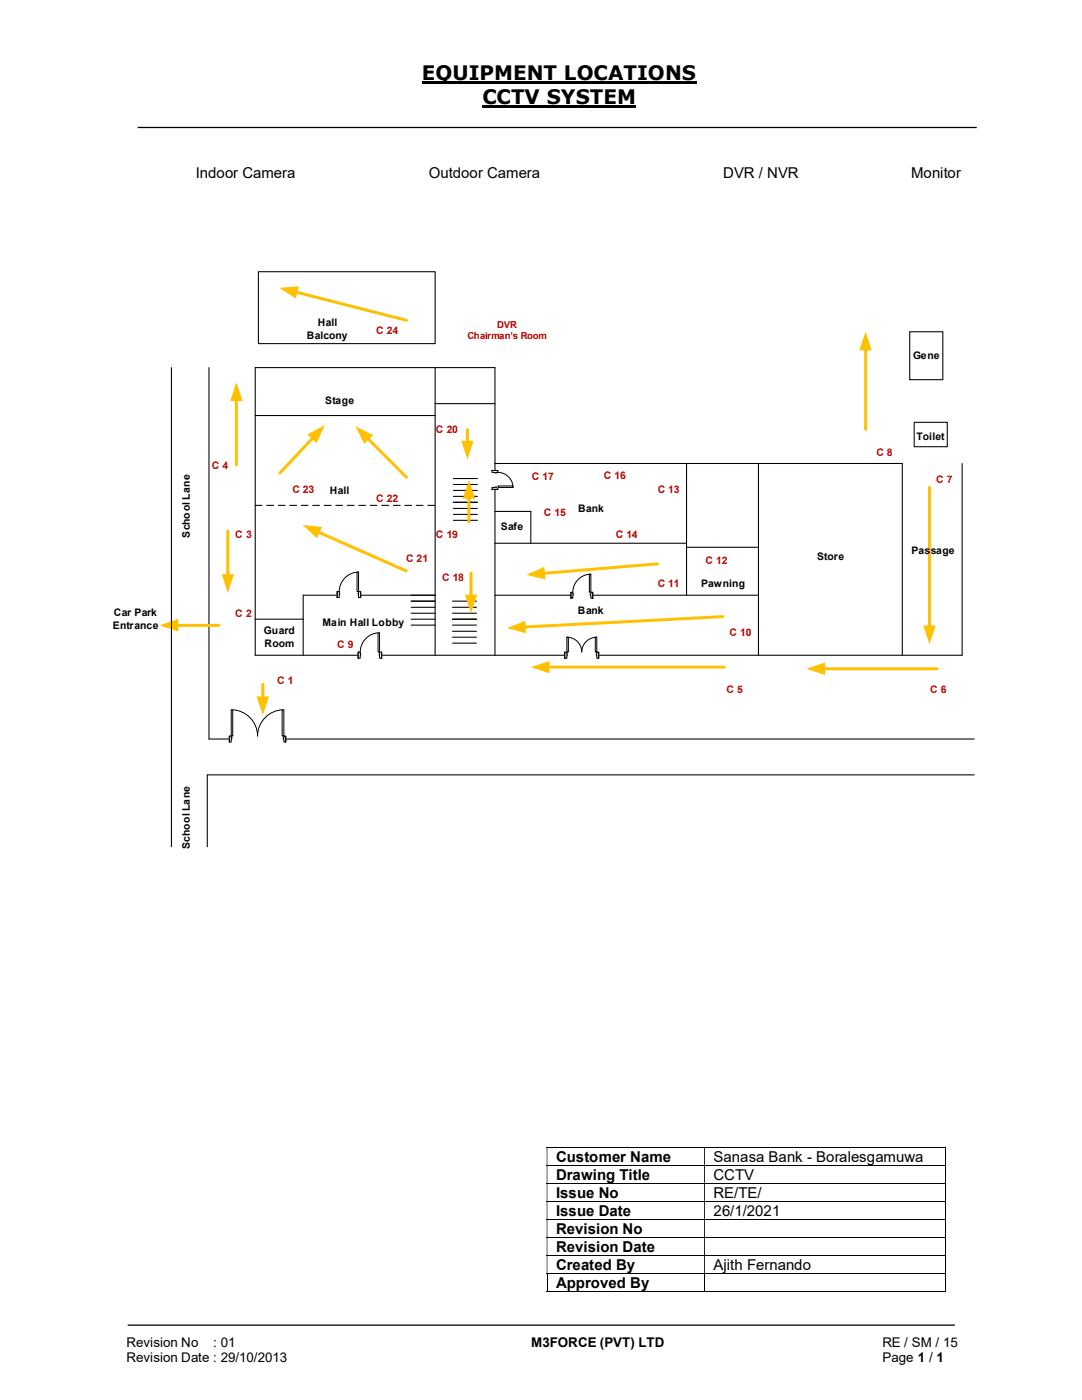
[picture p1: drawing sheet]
<svg xmlns="http://www.w3.org/2000/svg" width="216mm" height="279mm" viewBox="0 0 216 279" stroke-linecap="round" stroke-linejoin="round" font-family="sans-serif">
<path d="M84.2 16.5h54.8M96.3 21.3h30.7" fill="none" stroke="#000" stroke-width=".42"/>
<path d="M27.5 25.4h167.4M25.5 264.5h165" fill="none" stroke="#000" stroke-width=".25"/>
<g fill="none" stroke="#000" stroke-width=".2">
<path d="M109.1 228.9h79.5M109.1 232.5h79.5M109.1 236.1h79.5M109.1 239.7h79.5M188.7 229v3.5M188.7 232.6v3.5M188.7 236.2v3.4M188.7 239.8v3.4M109.1 243.3h79.5M109.1 247h79.5M109.1 250.5h79.5M109.1 254.1h79.5"/>
<path d="M109.1 257.8h31.4M109.2 254.2v3.7M140.6 254.2v3.7M140.7 257.8h47.9M188.7 243.4v3.5M188.7 247.1v3.4M188.7 250.6v3.4M188.7 254.2v3.7"/>
</g>
<g fill="#000">
<path d="M188.6 228.9h.2v.1h-.2zM109.1 229h.1v3.5h-.1zM140.5 229h.2v3.5h-.2z" fill-rule="evenodd"/>
<path d="M188.6 232.5h.2v.1h-.2zM109.1 232.6h.1v3.5h-.1zM140.5 232.6h.2v3.5h-.2z" fill-rule="evenodd"/>
<path d="M188.6 236.1h.2v.1h-.2zM109.1 236.2h.1v3.4h-.1zM140.5 236.2h.2v3.4h-.2z" fill-rule="evenodd"/>
<path d="M188.6 239.6h.2v.2h-.2zM109.1 239.8h.1v3.4h-.1zM140.5 239.8h.2v3.4h-.2z" fill-rule="evenodd"/>
<path d="M188.6 243.2h.2v.2h-.2zM109.1 243.4h.1v3.5h-.1zM140.5 243.4h.2v3.5h-.2z" fill-rule="evenodd"/>
<path d="M188.6 246.9h.2v.2h-.2zM109.1 247.1h.1v3.4h-.1zM140.5 247.1h.2v3.4h-.2z" fill-rule="evenodd"/>
<path d="M188.6 250.5h.2v.1h-.2zM109.1 250.6h.1v3.4h-.1zM140.5 250.6h.2v3.4h-.2z" fill-rule="evenodd"/>
</g>
<path d="M188.6 254h.2v.2h-.2zM188.6 257.7h.2v.2h-.2z" fill="#000"/>
<path d="M41.7 73.4v74.1M50.9 73.4v57.4M90.5 97.9h4.7M90.5 95.5h4.7M90.5 99.1h4.7M90.5 96.7h4.7M137 92.5v26.3M90.5 102.7h4.7M90.5 100.2h4.7M90.5 103.8h4.7M90.5 101.5h4.7" fill="none" stroke="#000" stroke-width=".21"/>
<path d="M45.5 106v8.9" fill="none" stroke="#ffc000" stroke-width=".59"/>
<path d="M44.2 114.6h2.5l-1.2 3.7z" fill="#ffc000"/>
<g fill="none" stroke="#000" stroke-width=".21">
<path d="M50.9 73.4h47.9v57.4M86.8 73.4v57.4M50.9 82.9h35.9M86.8 80.6h12M98.8 92.5h81.2v38.3M151.3 92.5v38.3M192 92.5v38.3M86.8 118.8h-26.3v12M98.8 108.4h38.2M98.8 118.8h52.5M98.8 102.1h7.1v6.3M137 109.2h14.3"/>
<path d="M50.9 123.6h9.6"/>
</g>
<path d="M50.9 100.8h1.4l.1 .1-1.5 .1zM53.2 100.8h1.4l.1 .1-1.4 .1zM55.5 100.8h1.4l.1 .1-1.5 .1zM57.8 100.8h1.4l.1 .1-1.5 .1zM60.1 100.8h1.4l.1 .1-1.5 .1zM62.3 100.8h1.5v.1l-1.4 .1zM64.6 100.8h1.4l.2 .1-1.5 .1zM67 100.8h1.4l.1 .1-1.5 .1zM69.2 100.8h1.5v.1l-1.4 .1zM71.5 100.8h1.4l.1 .1-1.4 .1zM73.8 100.8h1.4l.1 .1-1.4 .1zM76.1 100.8h1.4l.1 .1-1.4 .1zM78.4 100.8h1.4l.1 .1-1.4 .1zM80.7 100.8h1.4l.1 .1-1.4 .1zM83 100.8h1.4l.1 .1-1.4 .1zM85.3 100.8h1.4l.1 .1-1.4 .1z" fill="#000"/>
<path d="M182.4 84.3h6.6v4.9h-6.6z" fill="#fff"/>
<path d="M182.4 84.3h6.6v4.9h-6.6z" fill="none" stroke="#000" stroke-width=".21"/>
<path d="M181.5 66.2h6.6v9.6h-6.6z" fill="#fff"/>
<path d="M181.5 66.2h6.6v9.6h-6.6zM50.9 130.8h141.1" fill="none" stroke="#000" stroke-width=".21"/>
<path d="M35.2 124.8h8.5" fill="none" stroke="#ffc000" stroke-width=".59"/>
<path d="M31.8 124.8l3.8-1.3v2.5z" fill="#ffc000"/>
<path d="M52.5 136.6v2.7" fill="none" stroke="#ffc000" stroke-width=".59"/>
<path d="M51.2 139h2.5l-1.2 3.7z" fill="#ffc000"/>
<path d="M109.3 133.1h35.2" fill="none" stroke="#ffc000" stroke-width=".59"/>
<path d="M105.9 133.1l3.7-1.2v2.5z" fill="#ffc000"/>
<path d="M164.3 133.5h22.7" fill="none" stroke="#ffc000" stroke-width=".59"/>
<path d="M160.9 133.5l3.7-1.3v2.5z" fill="#ffc000"/>
<path d="M47.2 79.8v13" fill="none" stroke="#ffc000" stroke-width=".59"/>
<path d="M47.2 76.3l1.2 3.8h-2.5z" fill="#ffc000"/>
<g fill="none" stroke="#000" stroke-width=".21">
<path d="M82 120h4.8M82 118.8h4.8M90.3 120h4.8M82 121.2h4.8M82 123.6h4.8M82 122.4h4.8M82 124.8h4.8M90.3 121.2h4.8M90.3 123.6h4.8M90.3 122.4h4.8M90.3 126h4.8M90.3 128.4h4.8"/>
<path d="M90.3 124.8h4.8M90.3 127.2h4.8"/>
</g>
<path d="M67.3 118h4.7v1.3h-4.7z" fill="#fff"/>
<path d="M67.3 118h4.7v1.3h-4.7z" fill="none" stroke="#fff" stroke-width=".2"/>
<path d="M71.5 118.1v1.2h.5v-1.2zM67.3 118.1h.4v1.2h-.4z" fill-rule="evenodd" fill="#fff"/>
<path d="M67.7 118.4v-.3h-.4v1.2h.4v-.6M71.5 118.4v-.3h.5v1.2h-.5v-.6" fill="none" stroke="#000" stroke-width=".2"/>
<path d="M71.5 118.4v.3zM67.7 118.4l.1 .3z" fill-rule="evenodd" fill="#fff"/>
<path d="M67.3 118.1v1.2M67.7 118.4v.3M71.5 118.4v.3M71.5 114.2a3.9 3.9 0 0 0-3.8 3.9M72 118.1v1.2" fill="none" stroke="#000" stroke-width=".2"/>
<path d="M71.2 114.2h.3v3.9h-.3z" fill-rule="evenodd" fill="#fff"/>
<path d="M71.2 114.2h.3v3.9h-.3z" fill="none" stroke="#000" stroke-width=".2"/>
<path d="M98.1 93.9h1.3v3.8h-1.3z" fill-rule="evenodd" fill="#fff"/>
<path d="M98.1 93.9h1.3v3.8h-1.3z" fill="none" stroke="#fff" stroke-width=".2"/>
<path d="M98.2 97.3v.4h1.2v-.4zM98.2 93.9h1.2v.4h-1.2z" fill-rule="evenodd" fill="#fff"/>
<path d="M98.8 97.3h-.6v.4h1.2v-.4h-.3M98.8 94.3h-.6v-.4h1.2v.4h-.3" fill="none" stroke="#000" stroke-width=".2"/>
<path d="M98.8 97.2l.3 .1zM98.8 94.3h.3v.1h-.3z" fill-rule="evenodd" fill="#fff"/>
<path d="M98.2 97.7h1.2M98.2 93.9h1.2M98.8 97.3h.3M98.8 94.3v.1h.3v-.1M99.4 94.3a3 3 0 0 1 3 3" fill="none" stroke="#000" stroke-width=".2"/>
<path d="M99.4 97h3v.3h-3z" fill="#fff"/>
<path d="M99.4 97h3v.3h-3z" fill="none" stroke="#000" stroke-width=".2"/>
<path d="M112.7 130.1h6.8v1.3h-6.8z" fill="#fff"/>
<path d="M112.7 130.1h6.8v1.3h-6.8z" fill="none" stroke="#fff" stroke-width=".2"/>
<path d="M119.1 130.1v1.3h.4v-1.3zM112.7 130.1h.4v1.3h-.4z" fill-rule="evenodd" fill="#fff"/>
<path d="M113.1 130.5v-.4h-.4v1.3h.4v-.6M119.1 130.5v-.4h.4v1.3h-.4v-.6" fill="none" stroke="#000" stroke-width=".2"/>
<path d="M119 130.5l.1 .3zM113.1 130.5l.1 .3z" fill-rule="evenodd" fill="#fff"/>
<path d="M112.7 130.1v1.3M113.1 127.2a2.95 2.95 0 0 1 3 2.9 2.98 2.98 0 0 1 3-2.9M113.1 130.5v.3M119.1 130.5v.3M119.5 130.1v1.3" fill="none" stroke="#000" stroke-width=".2"/>
<path d="M113.1 127.2h.3v2.9h-.3z" fill-rule="evenodd" fill="#fff"/>
<path d="M113.1 127.2h.3v2.9h-.3z" fill="none" stroke="#000" stroke-width=".2"/>
<path d="M118.8 127.2h.3v2.9h-.3z" fill-rule="evenodd" fill="#fff"/>
<path d="M118.8 127.2h.3v2.9h-.3z" fill="none" stroke="#000" stroke-width=".2"/>
<path d="M113.9 118.2h4.4v1.2h-4.4z" fill="#fff"/>
<path d="M113.9 118.2h4.4v1.2h-4.4z" fill="none" stroke="#fff" stroke-width=".2"/>
<path d="M117.9 118.2v1.2h.4v-1.2zM113.9 118.2h.4v1.2h-.4z" fill-rule="evenodd" fill="#fff"/>
<path d="M114.3 118.5v-.3h-.4v1.2h.4v-.6M117.9 118.5v-.3h.4v1.2h-.4v-.6" fill="none" stroke="#000" stroke-width=".2"/>
<path d="M117.8 118.5v.3h.1v-.3zM114.3 118.5l.1 .3z" fill-rule="evenodd" fill="#fff"/>
<path d="M113.9 118.2v1.2M114.3 118.5v.3M117.9 114.6a3.6 3.6 0 0 0-3.6 3.6M117.9 118.5h-.1v.3h.1M118.3 118.2v1.2" fill="none" stroke="#000" stroke-width=".2"/>
<path d="M117.6 114.6h.3v3.6h-.3z" fill-rule="evenodd" fill="#fff"/>
<path d="M117.6 114.6h.3v3.6h-.3z" fill="none" stroke="#000" stroke-width=".2"/>
<path d="M71.5 130.1h4.7v1.3h-4.7z" fill="#fff"/>
<path d="M71.5 130.1h4.7v1.3h-4.7z" fill="none" stroke="#fff" stroke-width=".2"/>
<path d="M75.7 130.1v1.3h.5v-1.3zM71.5 130.1h.4v1.3h-.4z" fill-rule="evenodd" fill="#fff"/>
<path d="M71.9 130.5v-.4h-.4v1.3h.4v-.6M75.7 130.5v-.4h.5v1.3h-.5v-.6" fill="none" stroke="#000" stroke-width=".2"/>
<path d="M75.6 130.5l.1 .3zM71.9 130.5l.1 .3z" fill-rule="evenodd" fill="#fff"/>
<path d="M71.5 130.1v1.3M71.9 130.5v.3M75.7 126.3a3.9 3.9 0 0 0-3.8 3.8M75.7 130.5v.3M76.2 130.1v1.3" fill="none" stroke="#000" stroke-width=".2"/>
<path d="M75.4 126.3h.3v3.8h-.3z" fill-rule="evenodd" fill="#fff"/>
<path d="M75.4 126.3h.3v3.8h-.3z" fill="none" stroke="#000" stroke-width=".2"/>
<path d="M41.7 147.5h152.7" fill="none" stroke="#000" stroke-width=".21"/>
<path d="M45.8 146.9h11.2v1.2h-11.2z" fill="#fff"/>
<path d="M45.8 146.9h11.2v1.2h-11.2z" fill="none" stroke="#fff" stroke-width=".2"/>
<path d="M56.6 146.9v1.2h.4v-1.2zM45.8 146.9h.3v1.2h-.3z" fill-rule="evenodd" fill="#fff"/>
<path d="M46.1 147.2v-.3h-.3v1.2h.3v-.6M56.6 147.2v-.3h.4v1.2h-.4v-.6" fill="none" stroke="#000" stroke-width=".2"/>
<path d="M56.5 147.2v.3h.1v-.3zM46.1 147.2h.2v.3h-.2z" fill-rule="evenodd" fill="#fff"/>
<path d="M45.8 146.9v1.2M46.1 141.6a5.2 5.2 0 0 1 5.3 5.3 5.2 5.2 0 0 1 5.2-5.3M46.1 147.2h.2v.3h-.2M56.6 147.2h-.1v.3h.1M57 146.9v1.2" fill="none" stroke="#000" stroke-width=".2"/>
<path d="M46.1 141.6h.3v5.3h-.3z" fill-rule="evenodd" fill="#fff"/>
<path d="M46.1 141.6h.3v5.3h-.3z" fill="none" stroke="#000" stroke-width=".2"/>
<path d="M56.3 141.6h.3v5.3h-.3z" fill-rule="evenodd" fill="#fff"/>
<path d="M56.3 141.6h.3v5.3h-.3z" fill="none" stroke="#000" stroke-width=".2"/>
<path d="M185.5 97.3v27.9" fill="none" stroke="#ffc000" stroke-width=".59"/>
<path d="M184.2 124.8h2.5l-1.2 3.8z" fill="#ffc000"/>
<path d="M172.7 69.6v16.1" fill="none" stroke="#ffc000" stroke-width=".59"/>
<path d="M172.7 66.2l1.2 3.7h-2.5z" fill="#ffc000"/>
<path d="M62.5 87.3l-6.7 7.1" fill="none" stroke="#ffc000" stroke-width=".59"/>
<path d="M61.3 86.7l3.5-1.9-1.6 3.6z" fill="#ffc000"/>
<path d="M73.4 87.5l7.7 7.7" fill="none" stroke="#ffc000" stroke-width=".59"/>
<path d="M71 85.1l3.5 1.7-1.8 1.8z" fill="#ffc000"/>
<path d="M63.5 106.2l17.5 7.7" fill="none" stroke="#ffc000" stroke-width=".59"/>
<path d="M60.4 104.8l3.9 .4-1.1 2.2z" fill="#ffc000"/>
<path d="M93.3 85.7v2.6" fill="none" stroke="#ffc000" stroke-width=".59"/>
<path d="M92 88h2.5l-1.2 3.7z" fill="#ffc000"/>
<path d="M144.2 123.1l-39.6 2" fill="none" stroke="#ffc000" stroke-width=".59"/>
<path d="M101.1 125.3l3.7-1.4 .1 2.5z" fill="#ffc000"/>
<path d="M131.2 112.5l-22.8 1.9" fill="none" stroke="#ffc000" stroke-width=".59"/>
<path d="M105 114.7l3.6-1.5 .2 2.5z" fill="#ffc000"/>
<path d="M93.6 99.2v5" fill="none" stroke="#ffc000" stroke-width=".59"/>
<path d="M93.6 95.8l1.2 3.7h-2.5z" fill="#ffc000"/>
<path d="M94 114.4v4.6" fill="none" stroke="#ffc000" stroke-width=".59"/>
<path d="M92.8 118.7h2.4l-1.2 3.7z" fill="#ffc000"/>
<path d="M51.6 54.2h35.2v14.4h-35.2z" fill="#fff"/>
<path d="M51.6 54.2h35.2v14.4h-35.2z" fill="none" stroke="#000" stroke-width=".21"/>
<path d="M59.1 58.3l22 5.6" fill="none" stroke="#ffc000" stroke-width=".59"/>
<path d="M55.7 57.4l3.9-.3-.6 2.5z" fill="#ffc000"/>
<path d="M34.2 73.4v95.6M194.4 154.6h-153v14.4" fill="none" stroke="#000" stroke-width=".21"/>
<g font-size="4">
<text x="84.2" y="16">EQUIPMENT LOCATIONS</text>
<text x="96.3" y="20.8">CCTV SYSTEM</text>
</g>
<g font-size="3">
<text x="39.1" y="35.5">Indoor Camera</text>
<text x="85.6" y="35.5">Outdoor Camera</text>
<text x="144.3" y="35.5">DVR / NVR</text>
<text x="181.8" y="35.5">Monitor</text>
<text x="111" y="231.8">Customer Name</text>
<text x="142.4" y="231.8">Sanasa Bank - Boralesgamuwa</text>
<text x="111" y="235.4">Drawing Title</text>
<text x="111" y="239">Issue No</text>
<text x="142.4" y="235.4">CCTV</text>
<text x="142.4" y="239">RE/TE/</text>
<text x="111" y="242.6">Issue Date</text>
<text x="142.4" y="242.6">26/1/2021</text>
<text x="111" y="246.2">Revision No</text>
<text x="111" y="249.8">Revision Date</text>
<text x="111" y="253.4">Created By</text>
<text x="111" y="257">Approved By</text>
<text x="142.4" y="253.4">Ajith Fernando</text>
</g>
<g font-size="2.7">
<text x="25.2" y="268.8">Revision No</text>
<text x="42.6" y="268.8">: 01</text>
<text x="106" y="268.8">M3FORCE (PVT) LTD</text>
<text x="176.1" y="268.8">RE / SM / 15</text>
<text x="25.2" y="271.8">Revision Date : 29/10/2013</text>
<text x="176.1" y="271.8">Page 1 / 1</text>
</g>
<g font-size="2.1">
<text x="63.4" y="65.1">Hall</text>
<text x="61.2" y="67.6">Balcony</text>
<text x="182.2" y="71.7">Gene</text>
<text x="64.9" y="80.7">Stage</text>
<text x="182.9" y="87.8">Toilet</text>
<text x="65.8" y="98.6">Hall</text>
<text x="37.9" y="107.3" transform="rotate(-90 37.9 107.3)">School Lane</text>
<text x="99.9" y="105.8">Safe</text>
<text x="115.4" y="102.2">Bank</text>
<text x="163" y="111.8">Store</text>
<text x="181.9" y="110.6">Passage</text>
<text x="139.9" y="117.1">Pawning</text>
<text x="22.5" y="125.6">Entrance</text>
<text x="22.7" y="123">Car Park</text>
<text x="64.3" y="124.9">Main Hall Lobby</text>
<text x="115.3" y="122.5">Bank</text>
<text x="52.6" y="126.5">Guard</text>
<text x="52.7" y="129.1">Room</text>
<text x="37.9" y="169.5" transform="rotate(-90 37.9 169.5)">School Lane</text>
</g>
<g font-size="2.1" fill="#c00000">
<text x="75.1" y="66.7">C 24</text>
<text x="87" y="86.3">C 20</text>
<text x="42.2" y="93.5">C 4</text>
<text x="106.1" y="95.9">C 17</text>
<text x="120.5" y="95.6">C 16</text>
<text x="174.9" y="91.1">C 8</text>
<text x="58.3" y="98.3">C 23</text>
<text x="75.1" y="100.1">C 22</text>
<text x="131.2" y="98.3">C 13</text>
<text x="186.8" y="96.3">C 7</text>
<text x="46.9" y="107.3">C 3</text>
<text x="87" y="107.3">C 19</text>
<text x="108.5" y="103">C 15</text>
<text x="122.9" y="107.3">C 14</text>
<text x="81" y="112.1">C 21</text>
<text x="140.8" y="112.6">C 12</text>
<text x="88.2" y="115.9">C 18</text>
<text x="131.2" y="117.1">C 11</text>
<text x="46.9" y="123.1">C 2</text>
<text x="67.3" y="129.4">C 9</text>
<text x="145.6" y="127">C 10</text>
<text x="55.3" y="136.5">C 1</text>
<text x="145" y="138.4">C 5</text>
<text x="185.6" y="138.4">C 6</text>
</g>
<g font-size="1.9" fill="#c00000">
<text x="99.2" y="65.5">DVR</text>
<text x="93.3" y="67.7">Chairman’s Room</text>
</g>
</svg>
